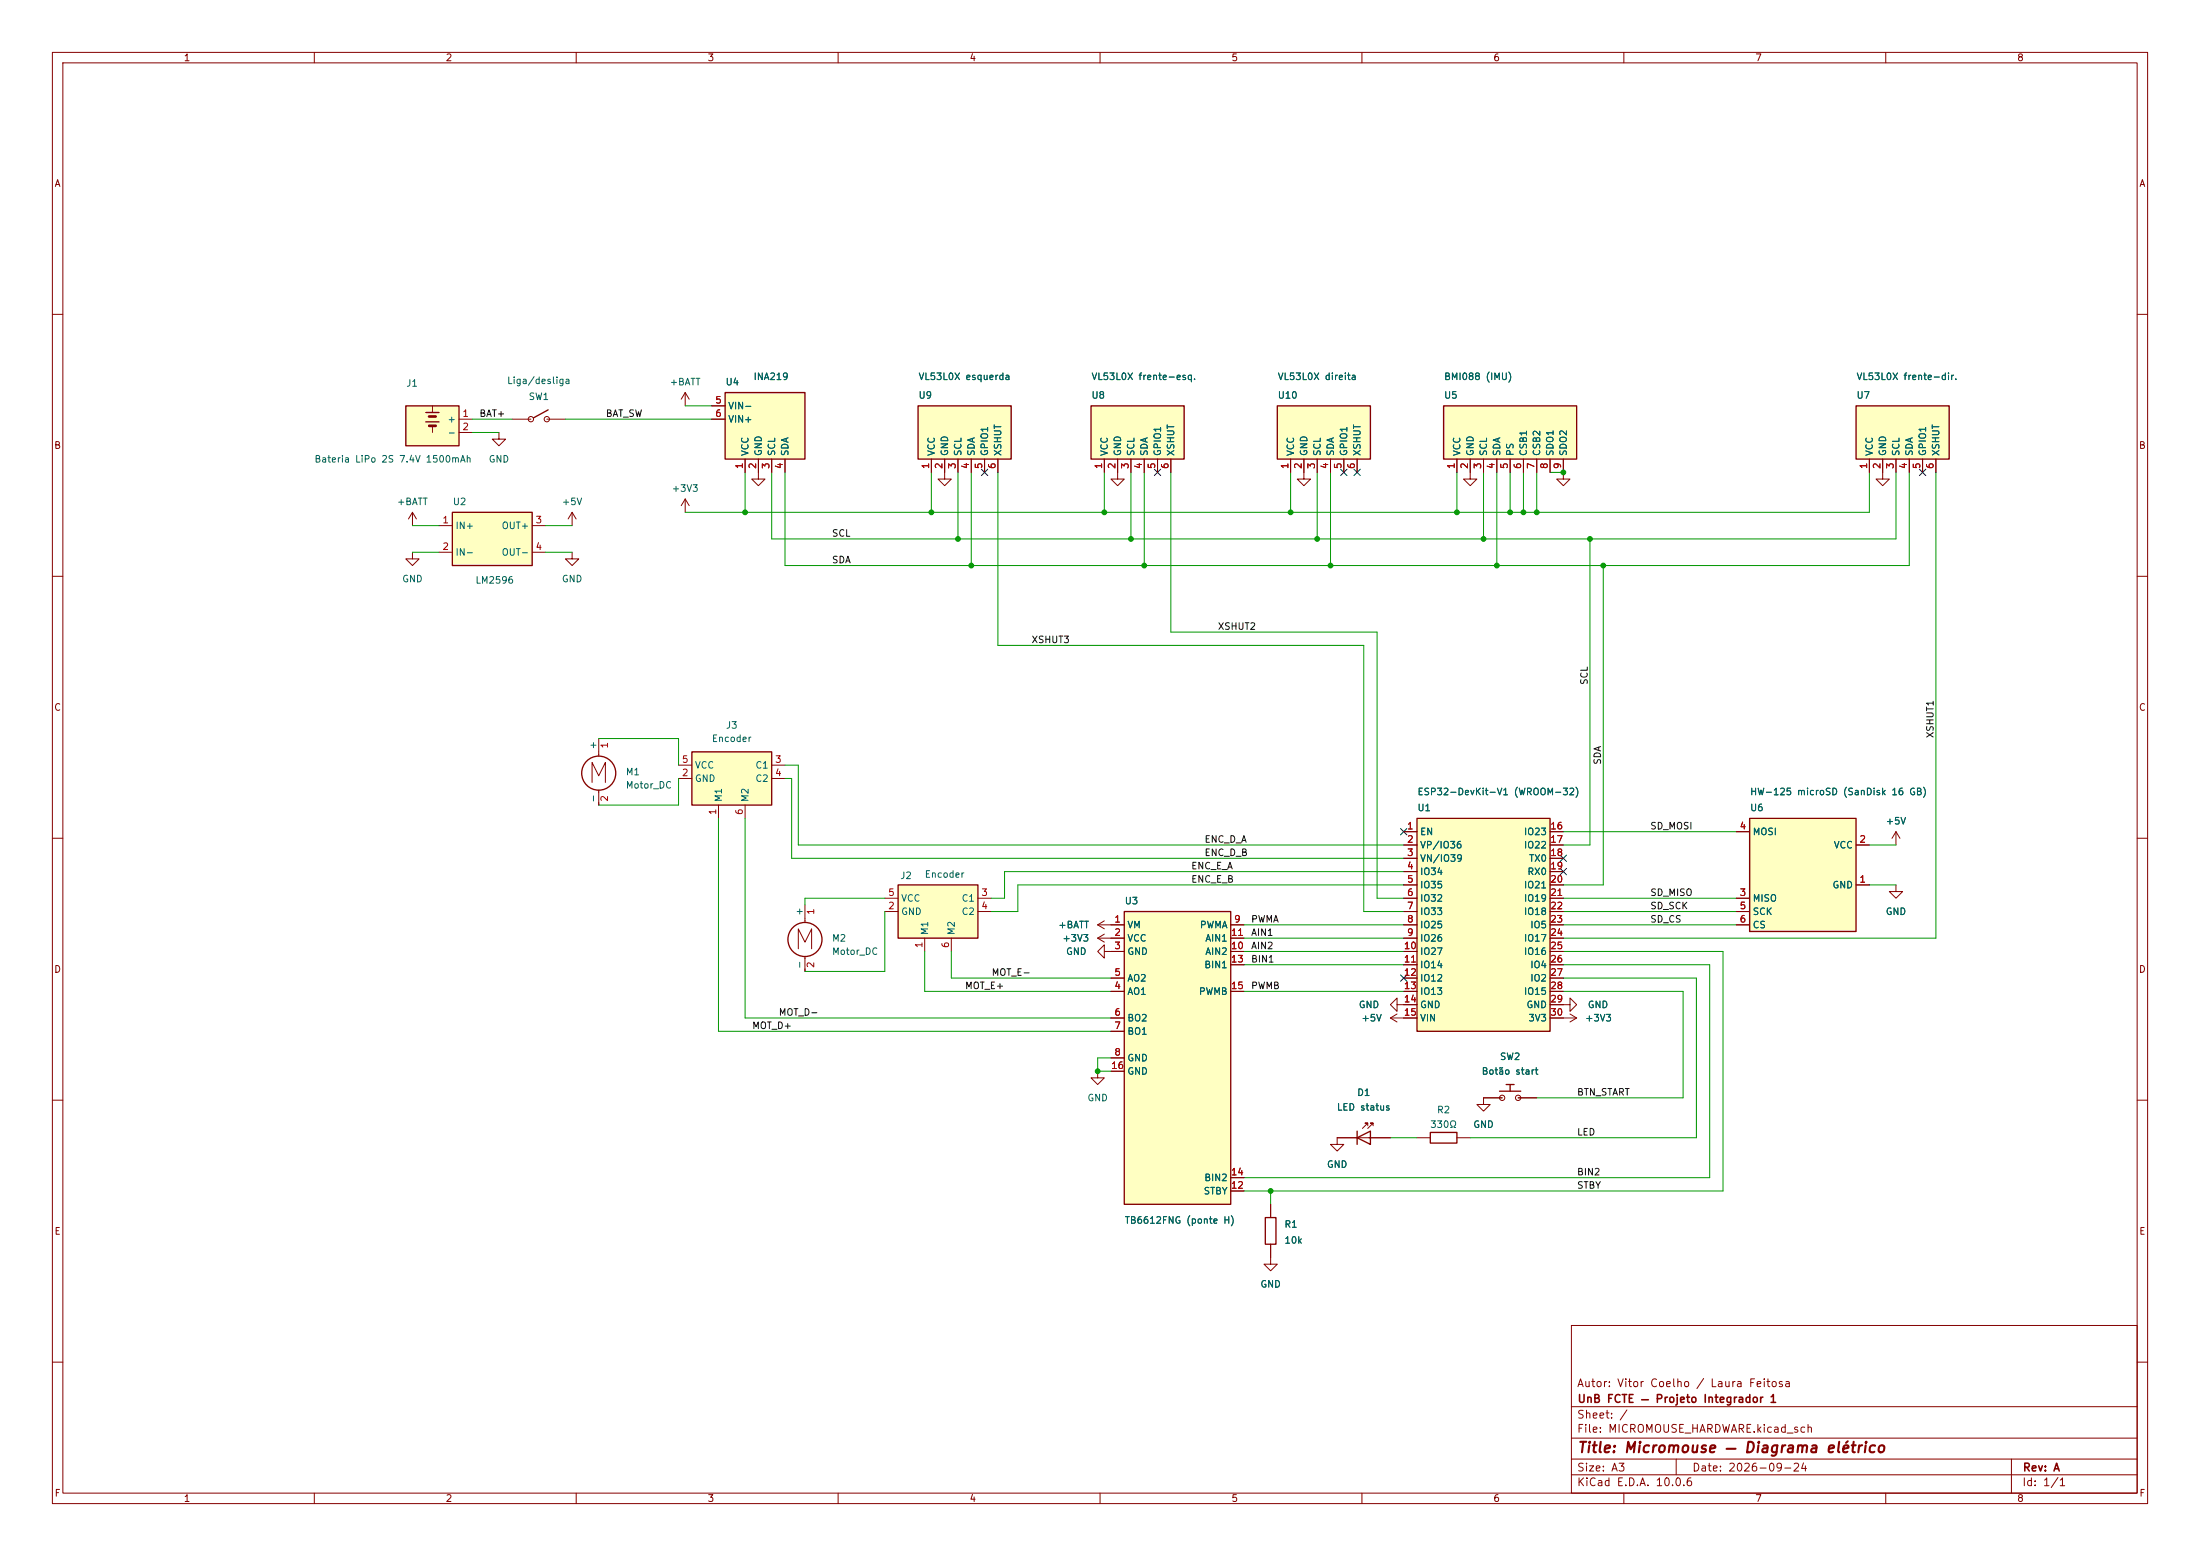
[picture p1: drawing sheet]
<svg xmlns="http://www.w3.org/2000/svg" width="420mm" height="297mm" viewBox="0 0 420 297" stroke-linecap="round" stroke-linejoin="round" font-family="sans-serif">
<g fill="none" stroke="#840000" stroke-width=".19">
<path d="M10 10h400v277h-400zM12 12h396v273h-396zM60 10v2M110 10v2M160 10v2M210 10v2M260 10v2M310 10v2M360 10v2M10 60h2M408 60h2M97.8 80h3.5"/>
<path d="M104.4 80h3.5M10 110h2M408 110h2M10 160h2M408 160h2M10 210h2M408 210h2M300 253h108v32h-108zM10 260h2M300 278.5h108M300 274.5h108M300 268.5h108"/>
<path d="M320 278.5v3M384 278.5v6.5M408 260h2M60 285v2M110 285v2M160 285v2M210 285v2M260 285v2M300 281.5h108M310 285v2M360 285v2"/>
<circle cx="101.3" cy="80" r=".51"/>
<circle cx="104.4" cy="80" r=".51"/>
</g>
<path d="M104.6 78.2l-2.7 1.6" fill="none" stroke="#840000" stroke-width=".25"/>
<path d="M77.5 77.5h10.1v7.6h-10.1z" fill="#ffffc2"/>
<path d="M77.5 77.5h10.1v7.6h-10.1zM81.3 78.7h2.5M81.3 80.5h2.5" fill="none" stroke="#840000" stroke-width=".25"/>
<path d="M81.9 79.5h1.3M81.9 81.3h1.3" fill="none" stroke="#840000" stroke-width=".51"/>
<path d="M82.5 77.5v1.2M82.5 81.3v1.3M87.6 80h2.6M87.6 82.6h2.6M213.4 90.2v1.2h1.2l-1.2 1.3-1.3-1.3h1.3M359.4 90.2v1.2h1.3l-1.3 1.3-1.3-1.3h1.3" fill="none" stroke="#840000" stroke-width=".19"/>
<path d="M171.4 168.9h15.3v10.2h-15.3z" fill="#ffffc2"/>
<path d="M171.4 168.9h15.3v10.2h-15.3z" fill="none" stroke="#840000" stroke-width=".25"/>
<path d="M168.9 174h2.5M168.9 171.5h2.5M176.5 179.1v2.5M181.6 179.1v2.5M186.7 174h2.5M186.7 171.5h2.5" fill="none" stroke="#840000" stroke-width=".19"/>
<path d="M354.3 77.5h17.8v10.1h-17.8z" fill="#ffffc2"/>
<path d="M354.3 77.5h17.8v10.1h-17.8z" fill="none" stroke="#840000" stroke-width=".25"/>
<path d="M356.9 87.6v2.6M359.4 87.6v2.6M361.9 87.6v2.6M364.5 87.6v2.6M367 87.6v2.6M369.6 87.6v2.6" fill="none" stroke="#840000" stroke-width=".19"/>
<path d="M243.8 77.5h17.8v10.1h-17.8z" fill="#ffffc2"/>
<path d="M243.8 77.5h17.8v10.1h-17.8z" fill="none" stroke="#840000" stroke-width=".25"/>
<path d="M246.4 87.6v2.6M248.9 87.6v3.8h1.3l-1.3 1.3-1.3-1.3h1.3M251.5 87.6v2.6M254 87.6v2.6M256.5 87.6v2.6M259.1 87.6v2.6" fill="none" stroke="#840000" stroke-width=".19"/>
<path d="M208.3 77.5h17.8v10.1h-17.8z" fill="#ffffc2"/>
<g fill="none" stroke="#840000" stroke-width=".25">
<path d="M208.3 77.5h17.8v10.1h-17.8z"/>
<circle cx="114.3" cy="147.6" r="3.3"/>
</g>
<g fill="none" stroke="#840000" stroke-width=".19">
<path d="M78.7 97.8l-.7 1.3M78.7 97.8l.8 1.3M78.7 97.8v2.5M210.8 87.6v2.6M213.4 87.6v2.6M215.9 87.6v2.6M218.4 87.6v2.6M221 87.6v2.6M223.5 87.6v2.6M113 149.4v-3.9l1.3 2.6 1.3-2.6v3.9M114.3 141v3.3M114.3 150.8v2.9"/>
<path d="M298.4 194.3h2.6M299.7 193.5l1.3 .8M301 194.3l-1.3 .8"/>
</g>
<path d="M132.1 143.5h15.2v10.2h-15.2z" fill="#ffffc2"/>
<path d="M132.1 143.5h15.2v10.2h-15.2z" fill="none" stroke="#840000" stroke-width=".25"/>
<path d="M129.5 148.6h2.6M129.5 146.1h2.6M137.2 153.7v2.5M142.2 153.7v2.5M147.3 148.6h2.6M147.3 146.1h2.6" fill="none" stroke="#840000" stroke-width=".19"/>
<path d="M334 156.2h20.3v21.6h-20.3z" fill="#ffffc2"/>
<path d="M334 156.2h20.3v21.6h-20.3z" fill="none" stroke="#840000" stroke-width=".25"/>
<path d="M280.7 90.2v1.2h1.2l-1.2 1.3-1.3-1.3h1.3M78.7 105.4v1.3h1.3l-1.3 1.3-1.2-1.3h1.2M331.5 158.8h2.5M331.5 171.5h2.5M331.5 174h2.5M331.5 176.5h2.5M354.3 168.9h2.6M354.3 161.3h2.6" fill="none" stroke="#840000" stroke-width=".19"/>
<path d="M275.6 77.5h25.4v10.1h-25.4z" fill="#ffffc2"/>
<g fill="none" stroke="#840000" stroke-width=".25">
<path d="M275.6 77.5h25.4v10.1h-25.4zM241.6 232.4h2v5.1h-2z"/>
<circle cx="153.7" cy="179.3" r="3.3"/>
</g>
<g fill="none" stroke="#840000" stroke-width=".19">
<path d="M109.2 97.8l-.7 1.3M109.2 97.8l.8 1.3M109.2 97.8v2.5M278.1 87.6v2.6M280.7 87.6v2.6M283.2 87.6v2.6M285.7 87.6v2.6M288.3 87.6v2.6M290.8 87.6v2.6M293.4 87.6v2.6M295.9 87.6v2.6M298.4 87.6v3.8h1.3l-1.3 1.3-1.2-1.3h1.2"/>
<path d="M109.2 105.4v1.3h1.3l-1.3 1.3-1.3-1.3h1.3M153.7 172.7v3.4M209.5 176.5l1.3 .8M209.5 176.5h2.6M210.8 175.8l-1.3 .7M361.9 168.9v1.3h1.3l-1.3 1.3-1.2-1.3h1.2M152.4 181.1v-3.8l1.3 2.5 1.2-2.5v3.8M153.7 182.6v2.8M255.3 217.2v1.2h1.2l-1.2 1.3-1.3-1.3h1.3M242.6 237.5v3.8h1.2l-1.2 1.3-1.3-1.3h1.3M242.6 229.9v2.5"/>
</g>
<path d="M86.4 97.8h15.2v10.2h-15.2z" fill="#ffffc2"/>
<path d="M86.4 97.8h15.2v10.2h-15.2z" fill="none" stroke="#840000" stroke-width=".25"/>
<path d="M83.8 100.3h2.6M83.8 105.4h2.6M101.6 100.3h2.5M101.6 105.4h2.5" fill="none" stroke="#840000" stroke-width=".19"/>
<path d="M270.5 156.2h25.4v40.7h-25.4z" fill="#ffffc2"/>
<path d="M270.5 156.2h25.4v40.7h-25.4zM273 216.2h5.1v2h-5.1zM286.3 208.3h4M287.5 207h1.6M288.3 207v1.3" fill="none" stroke="#840000" stroke-width=".25"/>
<g fill="none" stroke="#840000" stroke-width=".19">
<path d="M268 158.8h2.5M295.9 158.8h2.5M361.9 158.8l-.7 1.2M361.9 158.8l.8 1.2M361.9 158.8v2.5M268 161.3h2.5M268 163.8h2.5M268 166.4h2.5M268 168.9h2.5M268 171.5h2.5M268 174h2.5M268 176.5h2.5"/>
<path d="M268 179.1h2.5M295.9 161.3h2.5M295.9 163.8h2.5M295.9 166.4h2.5M295.9 168.9h2.5M295.9 171.5h2.5M295.9 174h2.5M295.9 176.5h2.5M295.9 179.1h2.5M210.8 181.6v-1.3l-1.3 1.3 1.3 1.3v-1.3h1.3M265.4 194.3h5.1M265.4 194.3l1.3 .8"/>
<path d="M266.7 191.8v-1.3l-1.3 1.3 1.3 1.2v-1.2h3.8M266.7 193.5l-1.3 .8M268 181.6h2.5M268 184.2h2.5M268 186.7h2.5M268 189.2h2.5M295.9 191.8h3.8v-1.3l1.3 1.3-1.3 1.2v-1.2M295.9 181.6h2.5M295.9 184.2h2.5M295.9 186.7h2.5M295.9 189.2h2.5M295.9 194.3h2.5"/>
<path d="M209.5 204.5v1.2h1.3l-1.3 1.3-1.2-1.3h1.2M270.5 217.2h2.5M278.1 217.2h2.6M286.8 209.6h-3.6v1.2h1.3l-1.3 1.3-1.3-1.3h1.3M289.8 209.6h3.6"/>
<circle cx="286.8" cy="209.6" r=".51"/>
<circle cx="289.8" cy="209.6" r=".51"/>
</g>
<path d="M214.6 174h20.3v55.9h-20.3z" fill="#ffffc2"/>
<path d="M214.6 174h20.3v55.9h-20.3zM259.1 217.2l2.5-1.3v2.5zM259.1 215.9v2.5" fill="none" stroke="#840000" stroke-width=".25"/>
<g fill="none" stroke="#840000" stroke-width=".19">
<path d="M209.5 179.1h5.1M209.5 179.1l1.3 .7M210.8 178.3l-1.3 .8M212.1 176.5h2.5M234.9 176.5h2.6M234.9 179.1h2.6M212.1 181.6h2.5M212.1 189.2h2.5M212.1 186.7h2.5M212.1 194.3h2.5M212.1 196.9h2.5M234.9 181.6h2.6"/>
<path d="M234.9 189.2h2.6M234.9 184.2h2.6M212.1 201.9h2.5M212.1 204.5h2.5M255.3 217.2h10.1M261.1 214.9v-.5h-.5h.5l-1 1M262.1 214.9v-.5h-.5h.5l-1 1M234.9 227.3h2.6M234.9 224.8h2.6"/>
</g>
<path d="M175.3 77.5h17.7v10.1h-17.7z" fill="#ffffc2"/>
<path d="M175.3 77.5h17.7v10.1h-17.7z" fill="none" stroke="#840000" stroke-width=".25"/>
<path d="M130.8 95.3l-.8 1.2M130.8 95.3l.8 1.2M130.8 95.3v2.5M144.8 90.2v1.2h1.2l-1.2 1.3-1.3-1.3h1.3M177.8 87.6v2.6M180.3 87.6v3.8h1.3l-1.3 1.3-1.2-1.3h1.2M182.9 87.6v2.6M185.4 87.6v2.6M188 87.6v2.6M190.5 87.6v2.6" fill="none" stroke="#840000" stroke-width=".19"/>
<path d="M138.4 74.9h15.3v12.7h-15.3z" fill="#ffffc2"/>
<path d="M138.4 74.9h15.3v12.7h-15.3z" fill="none" stroke="#840000" stroke-width=".25"/>
<g fill="none" stroke="#840000" stroke-width=".19">
<path d="M130.8 74.9l-.8 1.3M130.8 74.9l.8 1.3M130.8 74.9v2.6M135.9 77.5h2.5M95.2 82.6v1.2h1.3l-1.3 1.3-1.2-1.3h1.2M135.9 80h2.5M142.2 87.6v2.6M144.8 87.6v2.6M147.3 87.6v2.6M149.9 87.6v2.6M177.8 87.6v2.6M180.3 87.6v2.6"/>
<path d="M182.9 87.6v2.6M185.4 87.6v2.6M188 87.6v2.6M190.5 87.6v2.6M210.8 87.6v2.6M213.4 87.6v2.6M215.9 87.6v2.6M218.4 87.6v2.6M221 87.6v2.6M223.5 87.6v2.6M246.4 87.6v2.6M248.9 87.6v2.6"/>
<path d="M251.5 87.6v2.6M254 87.6v2.6M256.5 87.6v2.6M259.1 87.6v2.6M278.1 87.6v2.6M280.7 87.6v2.6M283.2 87.6v2.6M285.7 87.6v2.6M288.3 87.6v2.6M290.8 87.6v2.6M293.4 87.6v2.6M295.9 87.6v2.6"/>
<path d="M298.4 87.6v2.6M356.9 87.6v2.6M359.4 87.6v2.6M361.9 87.6v2.6M364.5 87.6v2.6M367 87.6v2.6M369.6 87.6v2.6M268 158.8h2.5M295.9 158.8h2.5M331.5 158.8h2.5M212.1 176.5h2.5M212.1 179.1h2.5"/>
<path d="M234.9 176.5h2.6M234.9 179.1h2.6M268 161.3h2.5M268 163.8h2.5M268 166.4h2.5M268 168.9h2.5M268 171.5h2.5M268 174h2.5M268 176.5h2.5M268 179.1h2.5M295.9 161.3h2.5M295.9 163.8h2.5"/>
<path d="M295.9 166.4h2.5M295.9 168.9h2.5M295.9 171.5h2.5M295.9 174h2.5M295.9 176.5h2.5M295.9 179.1h2.5M331.5 171.5h2.5M331.5 174h2.5M331.5 176.5h2.5M354.3 161.3h2.6M354.3 168.9h2.6M212.1 181.6h2.5"/>
<path d="M212.1 186.7h2.5M212.1 189.2h2.5M212.1 194.3h2.5M212.1 196.9h2.5M234.9 181.6h2.6M234.9 184.2h2.6M234.9 189.2h2.6M268 181.6h2.5M268 184.2h2.5M268 186.7h2.5M268 189.2h2.5M268 191.8h2.5"/>
<path d="M268 194.3h2.5M295.9 181.6h2.5M295.9 184.2h2.5M295.9 186.7h2.5M295.9 189.2h2.5M295.9 191.8h2.5M295.9 194.3h2.5M212.1 201.9h2.5M212.1 204.5h2.5M255.3 217.2h4M261.4 217.2h4M283.2 209.6h3.6"/>
<path d="M289.8 209.6h3.6M234.9 227.3h2.6M234.9 224.8h2.6M242.6 229.9v2.5M242.6 237.5v2.5"/>
</g>
<g fill="none" stroke="#009600" stroke-width=".19">
<path d="M130.8 77.5h5.1M90.2 80h7.6M90.2 82.6h5M107.9 80h28M142.2 90.2v7.6M147.3 90.2v12.7h214.6v-12.7M149.9 90.2v17.8h214.6v-17.8M177.8 90.2v7.6M182.9 90.2v12.7M185.4 90.2v17.8M190.5 90.2v33h69.8v50.8h7.7M210.8 90.2v7.6"/>
<path d="M215.9 90.2v12.7M218.4 90.2v17.8M223.5 90.2v30.5h39.4v50.8h5.1M246.4 90.2v7.6M251.5 90.2v12.7M254 90.2v17.8M278.1 90.2v7.6M283.2 90.2v12.7M285.7 90.2v17.8M288.3 90.2v7.6M290.8 90.2v7.6M293.4 90.2v7.6"/>
<path d="M295.9 90.2h2.5M356.9 90.2v7.6h-226.1M369.6 90.2v88.9h-71.2M78.7 100.3h5.1M78.7 105.4h5.1M104.1 100.3h5.1M104.1 105.4h5.1M303.5 102.9v58.4h-5.1M306.1 108v60.9h-7.7M114.3 141h15.2v5.1M129.5 148.6v5.1h-15.2M137.2 156.2v40.7h74.9"/>
<path d="M142.2 156.2v38.1h69.9M149.9 146.1h2.5v15.2h115.6M149.9 148.6h1.2v15.2h116.9M298.4 158.8h33.1M168.9 171.5h-15.2v1.2M168.9 174v11.4h-15.2M237.5 179.1h30.5M237.5 176.5h30.5M268 168.9h-73.7v5.1h-5.1M268 166.4h-76.2v5.1h-2.6M298.4 176.5h33.1M298.4 174h33.1"/>
<path d="M298.4 171.5h33.1M356.9 161.3h5M356.9 168.9h5M176.5 181.6v7.6h35.6M181.6 181.6v5.1h30.5M237.5 189.2h30.5M237.5 181.6h30.5M237.5 184.2h30.5M298.4 186.7h25.4v30.5h-43.1M298.4 189.2h22.9v20.4h-27.9M298.4 181.6h30.5v45.7h-91.4M298.4 184.2h28v40.6h-88.9"/>
<path d="M212.1 201.9h-2.6v2.6h2.6M265.4 217.2h5.1M242.6 227.3v2.6"/>
</g>
<g fill="none" stroke="#000084" stroke-width=".19">
<path d="M187.4 89.6l1.2 1.2M188.6 89.6l-1.2 1.2M220.4 89.6l1.2 1.2M221.6 89.6l-1.2 1.2M255.9 89.6l1.2 1.2M257.1 89.6l-1.2 1.2M258.5 89.6l1.2 1.2M259.7 89.6l-1.2 1.2M366.4 89.6l1.2 1.2M367.6 89.6l-1.2 1.2M267.4 158.1l1.2 1.3M268.6 158.1l-1.2 1.3"/>
<path d="M297.8 163.2l1.3 1.2M297.8 165.8l1.3 1.2M299.1 163.2l-1.3 1.2M299.1 165.8l-1.3 1.2M267.4 186.1l1.2 1.2M268.6 186.1l-1.2 1.2"/>
</g>
<g fill="#009600" stroke="#009600" stroke-width=".19">
<circle cx="251.5" cy="102.9" r=".46"/>
<circle cx="278.1" cy="97.8" r=".46"/>
<circle cx="246.4" cy="97.8" r=".46"/>
<circle cx="290.8" cy="97.8" r=".46"/>
<circle cx="288.3" cy="97.8" r=".46"/>
<circle cx="293.4" cy="97.8" r=".46"/>
<circle cx="298.4" cy="90.2" r=".46"/>
<circle cx="285.7" cy="108" r=".46"/>
<circle cx="283.2" cy="102.9" r=".46"/>
<circle cx="254" cy="108" r=".46"/>
<circle cx="303.5" cy="102.9" r=".46"/>
<circle cx="306.1" cy="108" r=".46"/>
<circle cx="218.4" cy="108" r=".46"/>
<circle cx="215.9" cy="102.9" r=".46"/>
<circle cx="210.8" cy="97.8" r=".46"/>
<circle cx="177.8" cy="97.8" r=".46"/>
<circle cx="185.4" cy="108" r=".46"/>
<circle cx="182.9" cy="102.9" r=".46"/>
<circle cx="142.2" cy="97.8" r=".46"/>
<circle cx="242.6" cy="227.3" r=".46"/>
<circle cx="209.5" cy="204.5" r=".46"/>
</g>
<text font-size="2" fill="#840000" x="301" y="277.8">Title: Micromouse — Diagrama elétrico</text>
<g font-size="1.5" fill="#840000">
<text x="300.9" y="265.1">Autor: Vitor Coelho / Laura Feitosa</text>
<text x="301" y="268.1">UnB FCTE — Projeto Integrador 1</text>
<text x="300.9" y="273.8">File: MICROMOUSE_HARDWARE.kicad_sch</text>
<text x="300.9" y="271.1">Sheet: /</text>
<text x="300.9" y="281.2">Size: A3</text>
<text x="322.9" y="281.2">Date: 2026-09-24</text>
<text x="386" y="281.2">Rev: A</text>
<text x="300.9" y="284">KiCad E.D.A. 10.0.6</text>
<text x="385.9" y="284">Id: 1/1</text>
</g>
<g font-size="1.3" fill="#840000">
<text x="35" y="12">1</text>
<text x="85" y="12">2</text>
<text x="135" y="12">3</text>
<text x="185" y="12">4</text>
<text x="235" y="12">5</text>
<text x="285" y="12">6</text>
<text x="335" y="12">7</text>
<text x="385" y="12">8</text>
<text x="10.3" y="36">A</text>
<text x="408.3" y="36">A</text>
<text x="10.2" y="86">B</text>
<text x="408.2" y="86">B</text>
<text x="10.2" y="136">C</text>
<text x="408.2" y="136">C</text>
<text x="10.2" y="186">D</text>
<text x="408.2" y="186">D</text>
<text x="10.3" y="236">E</text>
<text x="408.3" y="236">E</text>
<text x="10.3" y="286">F</text>
<text x="35" y="287">1</text>
<text x="85" y="287">2</text>
<text x="135" y="287">3</text>
<text x="185" y="287">4</text>
<text x="235" y="287">5</text>
<text x="285" y="287">6</text>
<text x="335" y="287">7</text>
<text x="385" y="287">8</text>
<text x="408.3" y="286">F</text>
</g>
<g font-size="1.3" fill="#006464">
<text x="77.5" y="74.1">J1</text>
<text x="96.7" y="73.6">Liga/desliga</text>
<text x="100.8" y="76.7">SW1</text>
<text x="127.7" y="73.9">+BATT</text>
<text x="138.4" y="73.9">U4</text>
<text x="143.7" y="72.8">INA219</text>
<text x="175.2" y="76.4">U9</text>
<text x="175.2" y="72.8">VL53L0X esquerda</text>
<text x="208.3" y="76.4">U8</text>
<text x="208.3" y="72.8">VL53L0X frente-esq.</text>
<text x="243.8" y="76.4">U10</text>
<text x="243.8" y="72.8">VL53L0X direita</text>
<text x="275.6" y="76.4">U5</text>
<text x="275.6" y="72.8">BMI088 (IMU)</text>
<text x="354.3" y="76.4">U7</text>
<text x="354.3" y="72.8">VL53L0X frente-dir.</text>
<text x="85.3" y="81">+</text>
<text x="85.3" y="83.5">−</text>
<text x="138.9" y="78.4">VIN−</text>
<text x="138.9" y="81">VIN+</text>
<text x="59.9" y="88.6">Bateria LiPo 2S 7.4V 1500mAh</text>
<text x="93.2" y="88.6">GND</text>
<text x="143.2" y="87.1" transform="rotate(-90 143.2 87.1)">VCC</text>
<text x="145.7" y="87.1" transform="rotate(-90 145.7 87.1)">GND</text>
<text x="148.3" y="87.1" transform="rotate(-90 148.3 87.1)">SCL</text>
<text x="150.8" y="87.1" transform="rotate(-90 150.8 87.1)">SDA</text>
<text x="178.8" y="87.1" transform="rotate(-90 178.8 87.1)">VCC</text>
<text x="181.3" y="87.1" transform="rotate(-90 181.3 87.1)">GND</text>
<text x="183.8" y="87.1" transform="rotate(-90 183.8 87.1)">SCL</text>
<text x="186.4" y="87.1" transform="rotate(-90 186.4 87.1)">SDA</text>
<text x="188.9" y="87.1" transform="rotate(-90 188.9 87.1)">GPIO1</text>
<text x="191.5" y="87.1" transform="rotate(-90 191.5 87.1)">XSHUT</text>
<text x="211.8" y="87.1" transform="rotate(-90 211.8 87.1)">VCC</text>
<text x="214.3" y="87.1" transform="rotate(-90 214.3 87.1)">GND</text>
<text x="216.9" y="87.1" transform="rotate(-90 216.9 87.1)">SCL</text>
<text x="219.4" y="87.1" transform="rotate(-90 219.4 87.1)">SDA</text>
<text x="221.9" y="87.1" transform="rotate(-90 221.9 87.1)">GPIO1</text>
<text x="224.5" y="87.1" transform="rotate(-90 224.5 87.1)">XSHUT</text>
<text x="247.3" y="87.1" transform="rotate(-90 247.3 87.1)">VCC</text>
<text x="249.9" y="87.1" transform="rotate(-90 249.9 87.1)">GND</text>
<text x="252.4" y="87.1" transform="rotate(-90 252.4 87.1)">SCL</text>
<text x="255" y="87.1" transform="rotate(-90 255 87.1)">SDA</text>
<text x="257.5" y="87.1" transform="rotate(-90 257.5 87.1)">GPIO1</text>
<text x="260" y="87.1" transform="rotate(-90 260 87.1)">XSHUT</text>
<text x="279.1" y="87.1" transform="rotate(-90 279.1 87.1)">VCC</text>
<text x="281.6" y="87.1" transform="rotate(-90 281.6 87.1)">GND</text>
<text x="284.2" y="87.1" transform="rotate(-90 284.2 87.1)">SCL</text>
<text x="286.7" y="87.1" transform="rotate(-90 286.7 87.1)">SDA</text>
<text x="289.3" y="87.1" transform="rotate(-90 289.3 87.1)">PS</text>
<text x="291.8" y="87.1" transform="rotate(-90 291.8 87.1)">CSB1</text>
<text x="294.3" y="87.1" transform="rotate(-90 294.3 87.1)">CSB2</text>
<text x="296.9" y="87.1" transform="rotate(-90 296.9 87.1)">SDO1</text>
<text x="299.4" y="87.1" transform="rotate(-90 299.4 87.1)">SDO2</text>
<text x="357.8" y="87.1" transform="rotate(-90 357.8 87.1)">VCC</text>
<text x="360.4" y="87.1" transform="rotate(-90 360.4 87.1)">GND</text>
<text x="362.9" y="87.1" transform="rotate(-90 362.9 87.1)">SCL</text>
<text x="365.5" y="87.1" transform="rotate(-90 365.5 87.1)">SDA</text>
<text x="368" y="87.1" transform="rotate(-90 368 87.1)">GPIO1</text>
<text x="370.5" y="87.1" transform="rotate(-90 370.5 87.1)">XSHUT</text>
<text x="128.1" y="94.2">+3V3</text>
<text x="75.7" y="96.7">+BATT</text>
<text x="86.3" y="96.7">U2</text>
<text x="86.8" y="101.3">IN+</text>
<text x="95.7" y="101.3">OUT+</text>
<text x="107.2" y="96.7">+5V</text>
<text x="86.8" y="106.4">IN−</text>
<text x="95.7" y="106.4">OUT−</text>
<text x="76.7" y="111.5">GND</text>
<text x="90.7" y="111.7">LM2596</text>
<text x="107.2" y="111.5">GND</text>
<text x="114.2" y="143.2" transform="rotate(-90 114.2 143.2)">+</text>
<text x="135.8" y="141.9">Encoder</text>
<text x="138.5" y="139.4">J3</text>
<text x="119.4" y="148.3">M1</text>
<text x="132.6" y="149.6">GND</text>
<text x="132.6" y="147">VCC</text>
<text x="144.1" y="147">C1</text>
<text x="144.1" y="149.6">C2</text>
<text x="114.2" y="153.3" transform="rotate(-90 114.2 153.3)">-</text>
<text x="119.4" y="150.8">Motor_DC</text>
<text x="138.1" y="153.2" transform="rotate(-90 138.1 153.2)">M1</text>
<text x="143.2" y="153.2" transform="rotate(-90 143.2 153.2)">M2</text>
<text x="270.5" y="155.1">U1</text>
<text x="270.5" y="152.1">ESP32-DevKit-V1 (WROOM-32)</text>
<text x="334" y="155.1">U6</text>
<text x="334" y="152.1">HW-125 microSD (SanDisk 16 GB)</text>
<text x="271" y="159.7">EN</text>
<text x="290.8" y="159.7">IO23</text>
<text x="334.5" y="159.7">MOSI</text>
<text x="359.9" y="157.7">+5V</text>
<text x="176.4" y="167.8">Encoder</text>
<text x="271" y="162.3">VP/IO36</text>
<text x="271" y="164.8">VN/IO39</text>
<text x="271" y="167.3">IO34</text>
<text x="290.8" y="162.3">IO22</text>
<text x="291.5" y="167.3">RX0</text>
<text x="291.8" y="164.8">TX0</text>
<text x="350" y="162.3">VCC</text>
<text x="171.8" y="168.1">J2</text>
<text x="171.9" y="172.4">VCC</text>
<text x="183.5" y="172.4">C1</text>
<text x="214.6" y="172.9">U3</text>
<text x="271" y="169.9">IO35</text>
<text x="271" y="172.4">IO32</text>
<text x="290.8" y="169.9">IO21</text>
<text x="290.8" y="172.4">IO19</text>
<text x="334.5" y="172.4">MISO</text>
<text x="349.7" y="169.9">GND</text>
<text x="153.5" y="174.9" transform="rotate(-90 153.5 174.9)">+</text>
<text x="171.9" y="175">GND</text>
<text x="177.5" y="178.6" transform="rotate(-90 177.5 178.6)">M1</text>
<text x="182.6" y="178.6" transform="rotate(-90 182.6 178.6)">M2</text>
<text x="183.5" y="175">C2</text>
<text x="201.9" y="177.5">+BATT</text>
<text x="215.1" y="177.5">VM</text>
<text x="229" y="177.5">PWMA</text>
<text x="271" y="175">IO33</text>
<text x="271" y="177.5">IO25</text>
<text x="290.8" y="175">IO18</text>
<text x="292" y="177.5">IO5</text>
<text x="334.5" y="175">SCK</text>
<text x="334.5" y="177.5">CS</text>
<text x="359.9" y="175">GND</text>
<text x="153.5" y="185.1" transform="rotate(-90 153.5 185.1)">-</text>
<text x="158.7" y="180">M2</text>
<text x="158.7" y="182.6">Motor_DC</text>
<text x="202.7" y="180">+3V3</text>
<text x="203.4" y="182.6">GND</text>
<text x="215.1" y="180">VCC</text>
<text x="215.1" y="182.6">GND</text>
<text x="229.8" y="185.1">BIN1</text>
<text x="230" y="182.6">AIN2</text>
<text x="230" y="180">AIN1</text>
<text x="271" y="180">IO26</text>
<text x="271" y="182.6">IO27</text>
<text x="271" y="185.1">IO14</text>
<text x="290.8" y="180">IO17</text>
<text x="290.8" y="182.6">IO16</text>
<text x="292" y="185.1">IO4</text>
<text x="215.1" y="190.2">AO1</text>
<text x="215.1" y="187.7">AO2</text>
<text x="228.8" y="190.2">PWMB</text>
<text x="271" y="187.7">IO12</text>
<text x="271" y="190.2">IO13</text>
<text x="290.8" y="190.2">IO15</text>
<text x="292" y="187.7">IO2</text>
<text x="215.1" y="195.3">BO2</text>
<text x="215.1" y="197.8">BO1</text>
<text x="259.3" y="192.7">GND</text>
<text x="259.8" y="195.3">+5V</text>
<text x="271" y="192.7">GND</text>
<text x="271" y="195.3">VIN</text>
<text x="291.3" y="192.7">GND</text>
<text x="291.7" y="195.3">3V3</text>
<text x="302.5" y="195.3">+3V3</text>
<text x="303" y="192.7">GND</text>
<text x="215.1" y="202.9">GND</text>
<text x="286.2" y="202.6">SW2</text>
<text x="215.1" y="205.4">GND</text>
<text x="259" y="209.5">D1</text>
<text x="282.8" y="205.4">Botão start</text>
<text x="207.5" y="210.5">GND</text>
<text x="255.1" y="212.3">LED status</text>
<text x="272.9" y="215.6">330Ω</text>
<text x="274.2" y="212.8">R2</text>
<text x="281.1" y="215.6">GND</text>
<text x="229.8" y="225.8">BIN2</text>
<text x="253.2" y="223.2">GND</text>
<text x="214.6" y="233.9">TB6612FNG (ponte H)</text>
<text x="229.7" y="228.3">STBY</text>
<text x="245.1" y="234.6">R1</text>
<text x="245.1" y="237.7">10k</text>
<text x="240.5" y="246.1">GND</text>
</g>
<g font-size="1.3" fill="#a90000">
<text x="136.4" y="77.3">5</text>
<text x="88.2" y="79.9">1</text>
<text x="88.2" y="82.4">2</text>
<text x="136.4" y="79.9">6</text>
<text x="142.1" y="89.6" transform="rotate(-90 142.1 89.6)">1</text>
<text x="144.6" y="89.6" transform="rotate(-90 144.6 89.6)">2</text>
<text x="147.2" y="89.6" transform="rotate(-90 147.2 89.6)">3</text>
<text x="149.7" y="89.6" transform="rotate(-90 149.7 89.6)">4</text>
<text x="177.7" y="89.6" transform="rotate(-90 177.7 89.6)">1</text>
<text x="180.2" y="89.6" transform="rotate(-90 180.2 89.6)">2</text>
<text x="182.7" y="89.6" transform="rotate(-90 182.7 89.6)">3</text>
<text x="185.3" y="89.6" transform="rotate(-90 185.3 89.6)">4</text>
<text x="187.8" y="89.6" transform="rotate(-90 187.8 89.6)">5</text>
<text x="190.4" y="89.6" transform="rotate(-90 190.4 89.6)">6</text>
<text x="210.7" y="89.6" transform="rotate(-90 210.7 89.6)">1</text>
<text x="213.2" y="89.6" transform="rotate(-90 213.2 89.6)">2</text>
<text x="215.8" y="89.6" transform="rotate(-90 215.8 89.6)">3</text>
<text x="218.3" y="89.6" transform="rotate(-90 218.3 89.6)">4</text>
<text x="220.8" y="89.6" transform="rotate(-90 220.8 89.6)">5</text>
<text x="223.4" y="89.6" transform="rotate(-90 223.4 89.6)">6</text>
<text x="246.2" y="89.6" transform="rotate(-90 246.2 89.6)">1</text>
<text x="248.8" y="89.6" transform="rotate(-90 248.8 89.6)">2</text>
<text x="251.3" y="89.6" transform="rotate(-90 251.3 89.6)">3</text>
<text x="253.9" y="89.6" transform="rotate(-90 253.9 89.6)">4</text>
<text x="256.4" y="89.6" transform="rotate(-90 256.4 89.6)">5</text>
<text x="258.9" y="89.6" transform="rotate(-90 258.9 89.6)">6</text>
<text x="278" y="89.6" transform="rotate(-90 278 89.6)">1</text>
<text x="280.5" y="89.6" transform="rotate(-90 280.5 89.6)">2</text>
<text x="283.1" y="89.6" transform="rotate(-90 283.1 89.6)">3</text>
<text x="285.6" y="89.6" transform="rotate(-90 285.6 89.6)">4</text>
<text x="288.2" y="89.6" transform="rotate(-90 288.2 89.6)">5</text>
<text x="290.7" y="89.6" transform="rotate(-90 290.7 89.6)">6</text>
<text x="293.2" y="89.6" transform="rotate(-90 293.2 89.6)">7</text>
<text x="295.8" y="89.6" transform="rotate(-90 295.8 89.6)">8</text>
<text x="298.3" y="89.6" transform="rotate(-90 298.3 89.6)">9</text>
<text x="356.7" y="89.6" transform="rotate(-90 356.7 89.6)">1</text>
<text x="359.3" y="89.6" transform="rotate(-90 359.3 89.6)">2</text>
<text x="361.8" y="89.6" transform="rotate(-90 361.8 89.6)">3</text>
<text x="364.4" y="89.6" transform="rotate(-90 364.4 89.6)">4</text>
<text x="366.9" y="89.6" transform="rotate(-90 366.9 89.6)">5</text>
<text x="369.4" y="89.6" transform="rotate(-90 369.4 89.6)">6</text>
<text x="84.4" y="100.2">1</text>
<text x="102.1" y="100.2">3</text>
<text x="84.4" y="105.3">2</text>
<text x="102.1" y="105.3">4</text>
<text x="116.4" y="143" transform="rotate(-90 116.4 143)">1</text>
<text x="130.1" y="148.5">2</text>
<text x="130.1" y="145.9">5</text>
<text x="147.9" y="145.9">3</text>
<text x="147.9" y="148.5">4</text>
<text x="116.4" y="153.1" transform="rotate(-90 116.4 153.1)">2</text>
<text x="137" y="155.7" transform="rotate(-90 137 155.7)">1</text>
<text x="142.1" y="155.7" transform="rotate(-90 142.1 155.7)">6</text>
<text x="268.5" y="158.6">1</text>
<text x="268.5" y="161.2">2</text>
<text x="295.8" y="158.6">16</text>
<text x="295.8" y="161.2">17</text>
<text x="332" y="158.6">4</text>
<text x="354.9" y="161.2">2</text>
<text x="268.5" y="163.7">3</text>
<text x="268.5" y="166.2">4</text>
<text x="295.8" y="163.7">18</text>
<text x="295.8" y="166.2">19</text>
<text x="169.4" y="173.9">2</text>
<text x="169.4" y="171.3">5</text>
<text x="187.2" y="171.3">3</text>
<text x="187.2" y="173.9">4</text>
<text x="268.5" y="168.8">5</text>
<text x="268.5" y="171.3">6</text>
<text x="268.5" y="173.9">7</text>
<text x="295.8" y="168.8">20</text>
<text x="295.8" y="171.3">21</text>
<text x="295.8" y="173.9">22</text>
<text x="332" y="171.3">3</text>
<text x="332" y="173.9">5</text>
<text x="354.9" y="168.8">1</text>
<text x="155.7" y="174.7" transform="rotate(-90 155.7 174.7)">1</text>
<text x="212.6" y="176.4">1</text>
<text x="212.6" y="178.9">2</text>
<text x="234.9" y="178.9">11</text>
<text x="235.5" y="176.4">9</text>
<text x="268.5" y="176.4">8</text>
<text x="268.5" y="178.9">9</text>
<text x="295.8" y="176.4">23</text>
<text x="295.8" y="178.9">24</text>
<text x="332" y="176.4">6</text>
<text x="155.7" y="184.9" transform="rotate(-90 155.7 184.9)">2</text>
<text x="176.4" y="181.1" transform="rotate(-90 176.4 181.1)">1</text>
<text x="181.5" y="181.1" transform="rotate(-90 181.5 181.1)">6</text>
<text x="212.6" y="181.5">3</text>
<text x="234.9" y="181.5">10</text>
<text x="234.9" y="184">13</text>
<text x="267.9" y="181.5">10</text>
<text x="267.9" y="184">11</text>
<text x="295.8" y="181.5">25</text>
<text x="295.8" y="184">26</text>
<text x="212.6" y="189.1">4</text>
<text x="212.6" y="186.6">5</text>
<text x="234.9" y="189.1">15</text>
<text x="267.9" y="186.6">12</text>
<text x="267.9" y="189.1">13</text>
<text x="267.9" y="191.6">14</text>
<text x="295.8" y="186.6">27</text>
<text x="295.8" y="189.1">28</text>
<text x="295.8" y="191.6">29</text>
<text x="212.6" y="194.2">6</text>
<text x="212.6" y="196.7">7</text>
<text x="267.9" y="194.2">15</text>
<text x="295.8" y="194.2">30</text>
<text x="212.6" y="201.8">8</text>
<text x="212" y="204.3">16</text>
<text x="234.9" y="227.2">12</text>
<text x="234.9" y="224.7">14</text>
</g>
<g font-size="1.3" fill="#0f0f0f">
<text x="91.4" y="79.9">BAT+</text>
<text x="115.5" y="79.9">BAT_SW</text>
<text x="158.7" y="107.8">SDA</text>
<text x="158.7" y="102.7">SCL</text>
<text x="196.8" y="123.1">XSHUT3</text>
<text x="232.4" y="120.5">XSHUT2</text>
<text x="303.4" y="130.8" transform="rotate(-90 303.4 130.8)">SCL</text>
<text x="369.4" y="141" transform="rotate(-90 369.4 141)">XSHUT1</text>
<text x="305.9" y="146.1" transform="rotate(-90 305.9 146.1)">SDA</text>
<text x="229.8" y="161.2">ENC_D_A</text>
<text x="314.9" y="158.6">SD_MOSI</text>
<text x="227.3" y="166.2">ENC_E_A</text>
<text x="229.8" y="163.7">ENC_D_B</text>
<text x="227.3" y="168.8">ENC_E_B</text>
<text x="314.9" y="171.3">SD_MISO</text>
<text x="314.9" y="173.9">SD_SCK</text>
<text x="238.7" y="178.9">AIN1</text>
<text x="238.7" y="176.4">PWMA</text>
<text x="314.9" y="176.4">SD_CS</text>
<text x="238.7" y="181.5">AIN2</text>
<text x="238.7" y="184">BIN1</text>
<text x="184.1" y="189.1">MOT_E+</text>
<text x="189.2" y="186.6">MOT_E−</text>
<text x="238.7" y="189.1">PWMB</text>
<text x="143.5" y="196.7">MOT_D+</text>
<text x="148.6" y="194.2">MOT_D−</text>
<text x="301" y="209.4">BTN_START</text>
<text x="301" y="217">LED</text>
<text x="301" y="224.7">BIN2</text>
<text x="301" y="227.2">STBY</text>
</g>
</svg>
